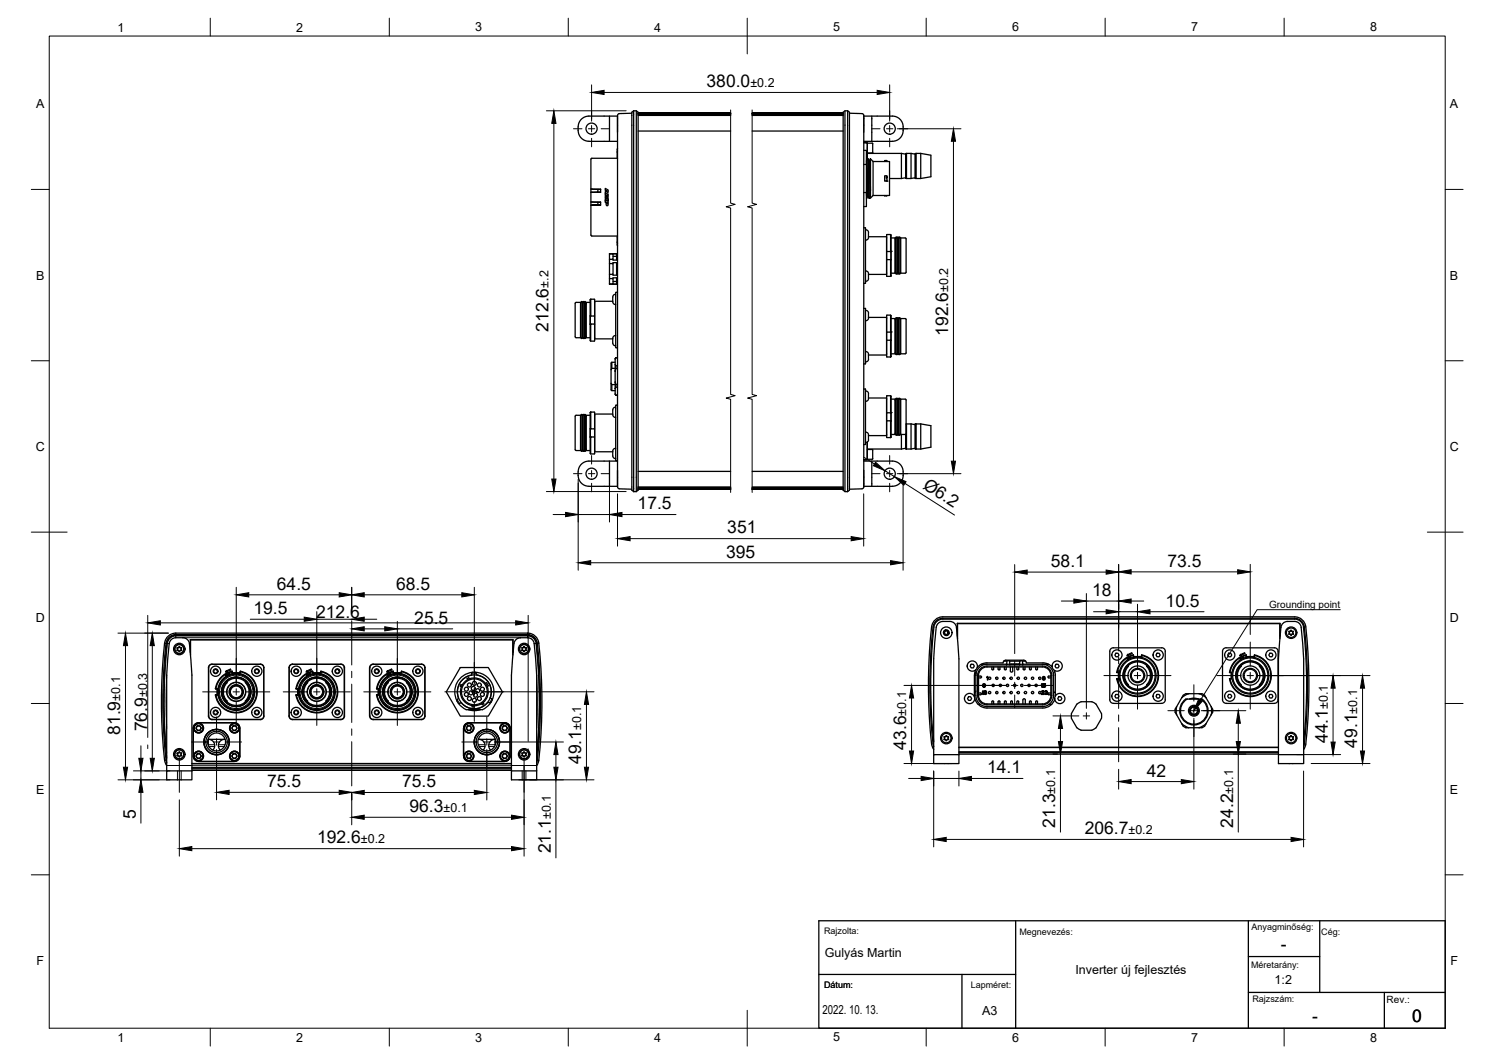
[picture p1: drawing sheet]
<svg xmlns="http://www.w3.org/2000/svg" width="420mm" height="297mm" viewBox="0 0 420 297" stroke-linecap="round" stroke-linejoin="round" font-family="sans-serif">
<!-- layer: Visible Narrow -->
<g fill="none" stroke="#000" stroke-width=".28">
<path d="M46 179.6h.4M46.6 179.6h.2M46.8 179.6l.5 .1M46.8 179.6a151.7 151.7 0 0 0-.2 30.6M49.1 177.5v.5M49.1 177.5h98.3v.5M49.1 176.7v.5M49.1 177.4v.1M49.1 177.5a2.36 2.36 0 0 0-2.3 2.1M51.1 178h94.3M147.4 177.4v.1a2.36 2.36 0 0 1 2.3 2.1M147.4 176.7v.5"/>
<path d="M149.7 179.6l-.5 .1M149.7 179.6a151.7 151.7 0 0 1 .2 30.6M149.9 179.6h-.2M150.5 179.6h-.4M46.6 188.5l-.2 7.4 .2 7.4M58.2 186.4h.1M58.2 199.9h.1M58.3 186.4v13.5M58.3 199.9a.9 .9 0 0 0 .9 .9M59.2 185.4v.1M59.2 185.5a.9 .9 0 0 0-.9 .9M72.7 185.4l-13.5 .1"/>
<path d="M72.7 185.5a.9 .9 0 0 1 .9 .9M73.6 199.9a.9 .9 0 0 1-.9 .9M73.6 199.9h.1M73.6 186.4h.1M73.6 186.4v13.5M80.7 186.4h.1M80.7 199.9h.1M80.8 186.4v13.5M80.8 199.9a.9 .9 0 0 0 .9 .9M81.7 185.4v.1M81.7 185.5h13.5M81.7 185.5a.9 .9 0 0 0-.9 .9"/>
<path d="M95.2 185.4v.1M95.2 185.5a.9 .9 0 0 1 .9 .9M96.1 199.9a.9 .9 0 0 1-.9 .9M96.1 199.9h.1M96.1 186.4h.1M96.1 186.4v13.5M103.2 186.4h.1M103.2 199.9h.1M103.3 186.4v13.5M103.4 199.9a.9 .9 0 0 0 .9 .9M104.2 185.4v.1M104.2 185.5h13.5"/>
<path d="M104.3 185.5a.9 .9 0 0 0-.9 .9M117.7 185.4v.1M117.7 185.5a.9 .9 0 0 1 .9 .9M118.6 199.9a.9 .9 0 0 1-.9 .9M118.6 199.9h.1M118.6 186.4h.1M118.6 186.4v13.5M127.8 195.4l.6 1M133 187.9l-1.2 .1M137.4 195.1l-.6 1M149.9 188.5l.2 7.4-.2 7.4M46.4 212.2h-.4"/>
<path d="M46.6 213.7h7M49.6 215.2v2.5M50.6 215.2v2.5M53.6 213.8h89.3M53.6 214.3h89.3M58.2 206.4v1.5M58.2 207.9h1.8M58.2 207.9h-.1M58.3 208.4h1.7M59.2 200.8v.1M59.2 200.8l13.5 .1M61 208.4h1.7"/>
<path d="M61 207.9h1.9M81.7 200.8v.1M81.7 200.8h13.5M95.2 200.8v.1M104.2 200.8v.1M104.2 200.8h13.5M117.7 200.8v.1M133.6 207.9h1.9M133.8 208.4h1.7M136.5 208.4h1.7M136.5 207.9h1.8M138.3 206.4v1.5"/>
<path d="M138.3 207.9h.1M142.9 213.7h7M145.9 215.2v2.5M146.9 215.2v2.5M150.1 212.2h.4"/>
<circle cx="50.1" cy="181.2" r="1.2"/>
<circle cx="60.2" cy="198.9" r=".71"/>
<circle cx="60.2" cy="187.4" r=".71"/>
<circle cx="66" cy="193.1" r="5.1"/>
<circle cx="66" cy="193.1" r="1.89"/>
<circle cx="66" cy="193.1" r="1.6"/>
<circle cx="66" cy="193.1" r="2.57"/>
<circle cx="66" cy="193.1" r="4.2"/>
<circle cx="66" cy="193.1" r="4.7"/>
<circle cx="71.7" cy="187.4" r=".71"/>
<circle cx="71.7" cy="198.9" r=".71"/>
<circle cx="82.8" cy="198.9" r=".71"/>
<circle cx="82.8" cy="187.4" r=".71"/>
<circle cx="88.5" cy="193.1" r="5.1"/>
<circle cx="88.5" cy="193.1" r="1.89"/>
<circle cx="88.5" cy="193.1" r="1.6"/>
<circle cx="88.5" cy="193.1" r="2.57"/>
<circle cx="88.5" cy="193.1" r="4.2"/>
<circle cx="88.5" cy="193.1" r="4.7"/>
<circle cx="94.2" cy="198.9" r=".71"/>
<circle cx="94.2" cy="187.4" r=".71"/>
<circle cx="105.3" cy="187.4" r=".71"/>
<circle cx="105.3" cy="198.9" r=".71"/>
<circle cx="111" cy="193.1" r="5.1"/>
<circle cx="111" cy="193.1" r="1.89"/>
<circle cx="111" cy="193.1" r="1.6"/>
<circle cx="111" cy="193.1" r="2.57"/>
<circle cx="111" cy="193.1" r="4.2"/>
<circle cx="111" cy="193.1" r="4.7"/>
<circle cx="116.7" cy="187.4" r=".71"/>
<circle cx="116.7" cy="198.9" r=".71"/>
<circle cx="146.4" cy="181.2" r="1.2"/>
<circle cx="50.1" cy="210.6" r="1.2"/>
<circle cx="55.5" cy="211.1" r="1.22"/>
<circle cx="55.5" cy="203.3" r="1.22"/>
<circle cx="65.5" cy="203.3" r="1.22"/>
<circle cx="65.5" cy="211.1" r="1.22"/>
<circle cx="131" cy="203.3" r="1.22"/>
<circle cx="131" cy="211.1" r="1.22"/>
<circle cx="141" cy="211.1" r="1.22"/>
<circle cx="141" cy="203.3" r="1.22"/>
<circle cx="146.4" cy="210.6" r="1.2"/>
</g>
<!-- layer: Visible -->
<g fill="none" stroke="#000" stroke-width=".36">
<path d="M161.5 35.4v1.1M161.5 36.4a2.99 2.99 0 0 0 3 3M164.5 32.4h8v4.5M164.5 39.5h8M164.5 32.4a2.99 2.99 0 0 0-3 3M170.3 32.4v7.1M176.5 31.6l-3.5 .1a1.59 1.59 0 0 0-.5 1.9v101.5a1.06 1.06 0 0 0 .5 1.3l3.5 .2M177 30.9l-.5 .4v105.5l.5 .5M177 30.9v106.4M177 30.9h.8l.5 .4v104.7M177.8 30.9v106.4M178.3 31.6h25.8h-25.8"/>
<path d="M178.3 36.6h25.8M178.3 32.2h25.8M178.3 32.1h25.8M178.3 31.9h25.8M178.3 31.8h25.8M178.3 31.7h25.8M178.3 31.6h25.8M210.1 31.6h25.4h-25.4M210.1 36.6h25.4M210.1 32.2h25.4M210.1 32.1h25.4M210.1 31.9h25.4"/>
<path d="M210.1 31.8h25.4M210.1 31.7h25.4M210.1 31.6h25.4M235.5 32.2v104.6l.6 .5h.7M236.1 30.9v106.4M236.8 30.9l.5 .4v105.5l-.5 .5M236.8 30.9v106.4M236.8 30.9h-.7l-.6 .4v.9M237.3 31.6l3.5 .1a1.63 1.63 0 0 1 .5 1.9v101.5a1.08 1.08 0 0 1-.5 1.3l-3.5 .2M241.3 39.8h1v4.7v-4.7zM241.3 36.9v-4.5h8a3.2 3.2 0 0 1 3 4 2.99 2.99 0 0 1-3 3l-8 .1M242.3 40l1.4-.1 .1 .2v2.6h-1.5"/>
<path d="M243.5 32.4v7.1M165.1 52.8l1.9 .1M165.1 52.7l2.7 .2M165.1 57.3l2.7-.1zM167 56.5l.8-.1h-2.7l1.9 .1v.7M167 52.9v.7l-1.9 .1h.2M167 53.6l.8 .1h-2.5M167 52.9h.8v.7M167.8 56.5v.7M169.1 52.6l.8 .5v.6l-.8 .4zM169.1 54.2h.8v.7l-.4 .1 .4 .2v.7h-.8v-.4h.5l-.5-.2v-.5l.5-.2h-.5zM169.1 56.1h.8v.8a.35 .35 0 0 1-.3 .5 .35 .35 0 0 1-.3-.5z"/>
<path d="M169.4 53.2l.2 .1-.2 .2zM169.5 56.5l.1 .4zM172.4 42.5l.1 1.7h-7.2a1.6 1.6 0 0 0-.2 1.7v18.3a1.54 1.54 0 0 0 .2 1.7M172.5 41.4l-.1 1.1M172.5 42.2l-.1 .3M241.3 42h.7v3.9h-.7M241.3 53.7h.7v4h-.7M242 45.9l.1 9.4M242 45l.4 9.9M242 44.8h.2M242.2 44.8l.3 9.8 .3 .7M242.3 42.8h9.5"/>
<path d="M242.4 54.9l-.4 .4M242.4 54.9h.1M242.4 44.4l.2 .4 .3 10.5M242.4 44.4l.4 10.9M242.4 44.4l-.3 .4M242.5 44.4l.3 .4M242.8 44.8l.3 10.1M242.8 44.8h.1M242.9 44.8l.3 8.4M243.1 54.9l-.3 .4M243.1 54.9h.1M243.2 44.4h.1"/>
<path d="M243.2 44.5v10.8l.7-.7M243.2 44.4l-.3 .4M243.2 44.4l.7 .7v9.5M243.9 45.1h4.6v9.5h-4.6M247.1 45.1v-.3h.6l.1 .3M247.1 54.6h.7M247.5 49.7l.3-.3v1.2l-.3-.3M247.8 49.4v-.3h-.7v1.5h.7M248.5 49.8h3.3M251.8 42.8v7M251.8 42.8l1.2 .2M253 49.6l-1.2 .2"/>
<path d="M253.2 42.9v6.9M253.2 42.9h-.2v6.9h.2M254.5 42.8v7M254.5 42.8h-1.3v7h1.3M254.5 42.8l1.2 .2M255.7 49.6l-1.2 .2M255.9 42.9h-.2v6.9h.2M257.2 42.8h-1.3v7h1.3M257.2 42.8v7M257.2 42.8l2.9 .5v6l-2.9 .5M165.3 65.9h7.2M170.3 73.6h1v3h-1z"/>
<path d="M170.3 77.8h1v1.5h-1zM170.3 70.9h1v1.5h-1zM170.3 76.6v1.2M170.3 72.4v1.2M170.3 79.3h2.2M171.3 77.8v-.2h1v.2h.2M171.3 76.6v.2h1v-.2h.2M171.3 73.6v-.3h1v3.3M171.3 70.9h.1M171.3 79.3h.1M171.3 71.6h1M171.3 78.6h1"/>
<path d="M172.3 77.8v1.5h.2M172.3 70.9v1.7h-1v-.2M172.3 79.3h.1M172.3 70.9h.2M172.3 72.4h.2M172.3 73.6h.2M172.4 67.6l.1 1M172.4 67.6l.1 .3M172.5 70.8l-2.2 .1M172.5 65.9l-.1 1.7M241.3 63.6l.5 .1-.1 15.4M241.3 79.1h.4"/>
<path d="M241.8 64.2a1.24 1.24 0 0 1 .8 1.6 .97 .97 0 0 1-.8 1.2M241.8 78.5h.1M241.8 75.7h.1M241.9 75.7a1.34 1.34 0 0 1 .7 1.6 1 1 0 0 1-.7 1.2M242.6 66.1h5.1v10.5h-5.1M247.7 76.3h.1M247.7 66.4h.1M247.7 70.2v-4.6l1.1-.1 .1 .1v6.9M247.7 72.5h1.2v-2.3h-1.2l.1 6.9M248.7 72.5h.1M248.8 65.5l-.1 4.7M248.8 72.5v4.6l-1 .1"/>
<path d="M248.9 72.5h-.1M248.9 66.4h1.1v9.9h-1.1M248.9 77l-.1 .2zM248.9 72.5v4.5M248.9 70.1l-.1 .1M250 76h.1M250 66.7h.1M250.2 66.5v9.7M250.2 76.2l.2 .3 .3-.3M250.2 66.5l.2-.3 .2 .3M250.6 66.5v9.7M250.6 66.5h.1"/>
<path d="M250.7 66.5v9.7M250.7 76.2l.2 .3 .2-.3M250.7 66.5l.2-.3 .1 .3M251 66.5v9.7M251 66.5h.1M251.1 66.5v9.7M251.1 76.2l.2 .3 .3-.3M251.1 66.5l.2-.3 .2 .3M251.5 66.5v9.7M251.5 66.5h.1M251.6 66.4h1.3a1.52 1.52 0 0 1 .2 1.6v6.7a1.49 1.49 0 0 1-.2 1.5l-1.3 .1zM160.8 84.5l1.4-.1v9.9h-1.3a1.6 1.6 0 0 1-.2-1.6z"/>
<path d="M162.2 94.2h.1M162.3 84.5v9.7M162.3 94.2l.1 .3M162.4 84.3l-.2 .2M162.4 84.2l.3 .3M162.7 84.5v9.7M162.7 94.2l-.3 .2M162.7 84.5l.3-.3 .1 .3M162.7 94.2h.1M162.8 84.5v9.7M162.8 94.2l.2 .3 .1-.3M163.1 84.5v9.7"/>
<path d="M163.1 94.2h.1M163.2 84.5v9.7M163.2 94.2l.1 .3M163.3 84.3l-.2 .2M163.3 84.2h.2l.1 .3M163.6 84.5v9.7M163.6 94.2l-.3 .2M163.7 84.7h.1M163.7 94h.1M164.9 84.4h-1.2v9.9h1.2M164.9 83.7v6.8M165 83.6l-.1 .1"/>
<path d="M165 88.2h-.1M165 88.2h.1M165 83.6h1.1M165 83.5v4.7M165 90.5h-.1v4.6l1.1 .1M165.1 90.5l-.1 4.7M166.1 90.5l-.1 4.7M166.1 83.6v6.9h-1.2v-2.3h1.2M166.1 84.4h.1M166.1 94.3h.1M171.2 84.1h-5.1v10.5h5.1M171.9 82.2h.1"/>
<path d="M171.9 85h.1M171.9 82.2a1.45 1.45 0 0 0-.7 1.8l.2 .8 .5 .2M172 93.7a1.47 1.47 0 0 0-.8 2l.2 .6 .6 .2M172.1 99.9h.4h-.4l-.2 .4zM172.1 99.9h.1M172.5 81.6l-.5 .1v15.3l.5 .1M241.3 86.1l.5 .1v15.3l-.5 .1M241.8 86.7a1.09 1.09 0 0 1 .8 1.4v.2a.97 .97 0 0 1-.8 1.2M241.8 98.2h.1M241.9 98.2a1.35 1.35 0 0 1 .7 1.6 .98 .98 0 0 1-.7 1.2M242.6 88.6h5.1v10.5h-5.1M247.7 98.8h.1"/>
<path d="M247.7 88.9h.1M247.7 95h1.2v-2.3h-1.2v6.9h1.1M248.7 95h.1M248.8 88l-.1 4.7M248.8 95v4.7M248.8 92.7h.1v-4.6l-1.1-.1-.1 4.7M248.9 95h-.1M248.9 92.7v6.8M248.9 88.9h1.1v9.9h-1.1M248.9 99.5l-.1 .2M250 98.5h.1M250 89.2h.1"/>
<path d="M250.2 89v9.7M250.2 98.7l.2 .3 .3-.3M250.2 89l.2-.3 .2 .3M250.6 89v9.7M250.6 89h.1M250.7 89v9.7M250.7 98.7l.2 .3 .2-.3M250.7 89l.2-.3 .1 .3M251 89v9.7M251 89h.1M251.1 89v9.7M251.1 98.7l.2 .3 .3-.3"/>
<path d="M251.1 89l.2-.3 .2 .3M251.5 89v9.7M251.5 89h.1M251.6 88.9h1.3a1.52 1.52 0 0 1 .2 1.6v6.7a1.57 1.57 0 0 1-.2 1.6h-1.3zM160.8 116l1.4-.1v9.9h-1.3a1.52 1.52 0 0 1-.2-1.6zM162.3 116v9.7M162.4 115.7l-.2 .3M162.4 115.7l.3 .3M162.7 116v9.7M162.7 116l.3-.3 .1 .3M162.8 116v9.7M163.1 116v9.7"/>
<path d="M163.2 116v9.7M163.3 115.7l-.2 .3M163.3 115.7l.3 .3M163.6 116v9.7M163.7 116.2h.1M164.9 115.9h-1.2v9.9h1.2M164.9 119.7v2.3M164.9 115.2v4.5M164.9 119.7h.2M165 115l-.1 .2M165 115.1l1.1 .1v6.8h-1.2v-2.3h1.2M165 115v4.7"/>
<path d="M166.1 115.9h.1M170.7 101.4l.2-.3v1.7l-.2 .4zM170.7 103.2v3.8M170.9 107.4l-.2-.4v1.8l.2 .3h1M170.9 107.4v1.7M170.9 107.4h1M170.9 102.8h1M170.9 101.1h1M171.2 115.6h-5.1v10.5h5.1M171.9 109.9l.2 .4zM171.9 106.6l.2 .7-.2 1.2zM171.9 101.7l.2 .4-.2 1.6z"/>
<path d="M171.9 100.3v1.4M171.9 103.7v2.9M171.9 108.5v1.4M172 113.7a1.48 1.48 0 0 0-.8 2l.2 .6 .6 .2M172.1 102.9h.4M172.1 102.1h.4M172.1 108.1h.4M172.1 107.3h.4M172.1 110.3h.4M172.5 113.1l-.5 .1 .1 15.4M241.3 108.6l.5 .1v15.3M241.8 109.2a1.09 1.09 0 0 1 .8 1.4v.2a.97 .97 0 0 1-.8 1.2"/>
<path d="M241.8 101h.1M242.6 111.1h5.1v10.5h-5.1M247.7 111.4h.1M247.7 117.5h1.2v-2.3h-1.2v6.9h1.1M248.7 117.5h.1M248.8 110.5l-.1 4.7M248.8 117.5v4.7M248.8 115.2h.1v-4.6l-1.1-.1-.1 4.7M248.9 117.5h-.1M248.9 115.2v6.8M248.9 111.4h1.1v9.9h-1.1M250 111.7h.1"/>
<path d="M250.2 111.5v9.7M250.2 111.5l.2-.3 .2 .3M250.6 111.5v9.7M250.6 111.5h.1M250.7 111.5v9.7M250.7 111.5l.2-.3 .1 .3M251 111.5v9.7M251 111.5h.1M251.1 111.5v9.7M251.1 111.5l.2-.3 .2 .3M251.5 111.5v9.7M251.5 111.5h.1"/>
<path d="M253.2 118.4v6.9M253.2 118.3v7.1h1.3M254.5 118.3v7.1M254.5 118.3l1.2 .3M254.5 118.3l-1.4 .1M255.9 118.3v7.1h1.3M257.2 118.3v7.1M257.2 118.3l2.9 .5v6l-2.9 .6M257.2 118.3l-1.5 .1v6.9h.2M161.5 131.7v1.1M161.5 132.8a2.99 2.99 0 0 0 3 2.9M162.2 125.7h.1"/>
<path d="M162.3 125.7l.1 .2M162.7 125.7l-.3 .2M162.7 125.7h.1M162.8 125.7l.2 .3 .1-.3M163.1 125.7h.1M163.2 125.7l.1 .2M163.6 125.7l-.3 .2M163.7 125.5h.1M164.5 128.7h8M164.5 128.7a2.99 2.99 0 0 0-3 3M164.9 122v4.6l1.1 .1M165 122h-.1"/>
<path d="M165.1 122l-.1 4.7M166.1 122l-.1 4.7M166.1 125.8h.1M170.3 128.7v7.1M172 125.2a1.37 1.37 0 0 0-.8 1.8 .83 .83 0 0 0 .8 1M172.1 128.6h.4M172.5 131.3v4.5h-8M178.3 136.6h25.8h-25.8M178.3 136v.8l-.5 .5h-.8M178.3 136.5h25.8M178.3 136.4h25.8M178.3 136.3h25.8"/>
<path d="M178.3 136.2h25.8M178.3 136.1h25.8M178.3 136h25.8M178.3 131.6h25.8M210.1 136.6h25.4h-25.4M210.1 136.5h25.4M210.1 136.4h25.4M210.1 136.3h25.4M210.1 136.2h25.4M210.1 136.1h25.4M210.1 136h25.4M210.1 131.6h25.4"/>
<path d="M241.3 128.7h8a3.2 3.2 0 0 1 3 4.1 2.99 2.99 0 0 1-3 2.9l-8 .1v-4.5M241.8 120.7a1.1 1.1 0 0 1 .8 1.4v.7M241.8 124l-.5 .1M242.3 123.4v4.9h-1h1zM242.3 125.5h1.3M242.3 125.4h9.5M242.6 122.8a.74 .74 0 0 1-.8 .7M243.5 128.7v7.1M243.7 125.5l.1 2.7h-1.5M247.7 121.3h.1M248.9 122l-.1 .2M250 121h.1"/>
<path d="M250.2 121.2l.2 .3 .3-.3M250.7 121.2l.2 .3 .2-.3M251.1 121.2l.2 .3 .3-.3M251.8 121.3v4.1M252.9 121.3a1.57 1.57 0 0 0 .2-1.6v-6.6a1.59 1.59 0 0 0-.2-1.7h-1.3v9.9h1.3M253 121.2v4.1h.2M253 125.1l-1.2 .3M255.7 125.1l-1.2 .3M46 179.6a152.4 152.4 0 0 0 0 32.6M46 179.6a3.1 3.1 0 0 1 3.1-2.9h98.3a3.1 3.1 0 0 1 3.1 2.9 143.9 143.9 0 0 1-.2 33.4l-.4 .7M53.2 178.6h90.1v3.5M53.2 178.6h90.1"/>
<path d="M53.2 178.6v3.5M53.2 178.6v4.3M143.3 178.6v4.3M260.2 175a152.6 152.6 0 0 0 0 32.7M260.3 175a3.1 3.1 0 0 1 3.1-2.8h98.3a3.1 3.1 0 0 1 3.1 2.8 144.1 144.1 0 0 1-.2 33.5l-.4 .7M260.6 175.1a148.2 148.2 0 0 0 0 32.6M260.7 175a2.74 2.74 0 0 1 2.7-2.4h98.3a2.74 2.74 0 0 1 2.7 2.4M263.6 176.4h.1M263.7 176.4l.2 .7 .5 .2M264.1 175.9h.1M264.1 175.9a.87 .87 0 0 1 1 .9M264.1 175.9l-.5 .5"/>
<path d="M264.5 177.3l.1 .1M264.6 177.4h.1M265.1 176.8l-.5 .6M265.1 176.9h.1M267.4 174h90.2v3.6M267.4 174h90.2M267.4 174v3.6M267.5 174.1v4.2M357.5 174.1v4.2M360 176.3h.4l.2-.4 .3 .4h.4l-.2 .3 .2 .4h-.4l-.2 .4-.3-.4-.3 .1 .1-.5zM364.4 175.1a148.2 148.2 0 0 1 0 32.6M49.4 180.8h.5l.2-.3 .2 .3h.4l-.2 .4 .2 .4h-.4l-.2 .3-.2-.3h-.4l.2-.4z"/>
<path d="M59.2 185.4h13.5M59.2 185.4a1.01 1.01 0 0 0-1 1v13.5a1.01 1.01 0 0 0 1 1h13.5M59.7 187.1l.5-.3 .5 .3v.6l-.5 .3-.5-.3zM59.7 198.6l.5-.3 .5 .3v.6l-.5 .3-.5-.3zM60.2 192.3h.5M60.2 194.1h.1M60.2 194h.1M60.2 192.2v.1M60.7 192.3v1.7h-.5M60.7 192.3v1.8M60.7 192.2l-.4 .1M63.2 188.4l-.2 .2 .3-.1"/>
<path d="M63.2 188.4l.9-.4 .1 .1-.9 .4M63.3 187.3l1.1-.5 .1 .2-1.1 .5 .1 .1h-.5l.3-.3M63.4 190.3v.2a4.1 4.1 0 0 0 0 5.4v.1M64.8 187.4l.1 .4h2.2l.1-.4M64.8 187.4l.1 .2M64.8 187.5a5.7 5.7 0 0 0-4.5 4.7h-.1M64.8 187.4a5.9 5.9 0 0 0-4.6 4.8M64.8 187.6l.1 .2M67.1 187.8l-2.3 .1M67.1 187.6l.1 .3M67.2 187.5v.1M67.2 187.4v.1"/>
<path d="M67.2 187.4a5.9 5.9 0 0 1 2.8 10 5.9 5.9 0 0 1-9.8-3.4M67.2 187.5a5.7 5.7 0 0 1 2.7 9.8 5.7 5.7 0 0 1-9.6-3.3h.4M68.5 190.6a3.6 3.6 0 0 1 0 5.1M68.6 195.7v.3M68.6 190.3v.3M71.2 187.1l.5-.3 .5 .3v.6l-.5 .3-.5-.3zM71.2 198.6l.5-.3 .5 .3v.6l-.5 .3-.5-.3zM72.7 185.4a.97 .97 0 0 1 1 1v13.5a1.01 1.01 0 0 1-1 1M81.7 185.4h13.5M81.7 185.4a1.01 1.01 0 0 0-1 1v13.5a1.01 1.01 0 0 0 1 1h13.5a1.01 1.01 0 0 0 1-1v-13.5a1.01 1.01 0 0 0-1-1M82.2 198.6l.5-.3 .5 .3v.6l-.5 .3-.5-.3zM82.2 187.1l.5-.3 .5 .3v.6l-.5 .3-.5-.3z"/>
<path d="M82.7 192.3h.5M82.7 194.1h.1M82.7 194h.1M82.7 192.2v.1M83.2 192.3v1.7h-.5M83.2 192.3v1.8M83.2 192.2l-.4 .1M85.7 188.4l.9-.4 .1 .1-1.1 .5 .1-.2M85.9 190.3v.2a4.1 4.1 0 0 0 0 5.4v.1M86 187.5l1-.5-.1-.2-1.2 .4-.2 .4 .4-.1M87.3 187.4l.1 .4h2.2l.1-.4M87.3 187.4l.1 .2"/>
<path d="M87.3 187.5a5.7 5.7 0 0 0-4.5 4.7h-.1M87.3 187.4a5.9 5.9 0 0 0-4.6 4.8M87.3 187.6l.1 .2M89.6 187.8l-2.3 .1M89.6 187.6l.1 .3M89.7 187.5v.1M89.7 187.4v.1M89.7 187.4a5.9 5.9 0 0 1 2.8 10 5.9 5.9 0 0 1-9.8-3.4M89.7 187.5a5.7 5.7 0 0 1 2.7 9.8 5.7 5.7 0 0 1-9.6-3.3h.4M91.1 190.3v.2a4 4 0 0 1 0 5.3v.2M93.7 198.6l.5-.3 .5 .3v.6l-.5 .3-.5-.3zM93.7 187.1l.5-.3 .5 .3v.6l-.5 .3-.5-.3z"/>
<path d="M104.2 185.4h13.5M104.3 185.4a1.01 1.01 0 0 0-1 1l-.1 13.5a1.04 1.04 0 0 0 1.1 1h13.4a1.01 1.01 0 0 0 1-1v-13.5a1.01 1.01 0 0 0-1-1M104.7 198.6l.5-.3 .5 .3v.6l-.5 .3-.5-.3zM104.7 187.1l.5-.3 .5 .3v.6l-.5 .3-.5-.3zM105.2 192.3h.5M105.2 194.1h.1M105.2 192.2h.1M105.2 194h.1M105.2 192.2v.1M105.3 194h.4M105.7 192.3v1.7h-.5M105.7 192.3v1.8"/>
<path d="M105.7 192.2l-.4 .1M108.4 190.3v.2a4.1 4.1 0 0 0 0 5.4v.1M109.1 188l-.9 .3-.1 .3 1.1-.5-.1-.1M109.5 187l-1 .6h-.5l.2-.4 1.2-.4 .1 .2M109.8 187.6l.1 .2M109.8 187.5a5.7 5.7 0 0 0-4.4 4.7M109.8 187.4a5.9 5.9 0 0 0-4.6 4.8M109.9 187.4v.4h2.2l.1-.4M109.9 187.4v.2M112.1 187.8l-2.3 .1M112.1 187.6l.1 .3M112.2 187.5v.1"/>
<path d="M112.2 187.4v.1M112.2 187.4a5.9 5.9 0 0 1 2.9 10 5.9 5.9 0 0 1-9.9-3.4M112.2 187.5a5.7 5.7 0 0 1 2.8 9.8 5.7 5.7 0 0 1-9.6-3.3M113.6 190.3v.2a3.9 3.9 0 0 1 0 5.3v.2M116.2 198.6l.5-.3 .5 .3v.6l-.5 .3-.5-.3zM116.2 187.1l.5-.3 .5 .3v.6l-.5 .3-.5-.3zM128.6 186.4h7.8l4 6.8-4 6.7h-7.8l-3.9-6.7zM129.1 191.3l-.3-.2-.2 .3v.2l.3 .1M129.1 189.8l1.5-1 1.2-.3v-.6l.2-.2h.8l.5 .7a4.7 4.7 0 0 1 3.6 6.4l.6 .4-.2 .6-.3 .3h-.8a4.7 4.7 0 0 1-7.4 0l-.6 .3-.4-.5-.1-.3 .4-.8a4.8 4.8 0 0 1 1-5zM130.5 189.4l.1 .3M130.5 189.4l.4-.2 .2 .3M130.6 189.7a3.9 3.9 0 0 0-1.9 4.1 3.9 3.9 0 0 0 3.2 3.2"/>
<path d="M130.8 198.1l1.7 .3 1.7-.3M131.1 189.5a3.9 3.9 0 0 1 5 2.1M131.1 189.5l-.5 .2M131.9 187.7a5.5 5.5 0 0 0-4.2 8M131.9 197h.5M131.9 197v.3M132.4 197v.4l-.5-.1M132.8 187.7a5.5 5.5 0 0 1 4.7 7.6M134.5 196.5l-.8 .3-1.3 .2M134.9 196.2l.2 .3-.2 .2-.2 .1-.2-.3M134.9 196.2l-.4 .3M135.6 190.8l.3-.2 .5 .9"/>
<path d="M136.1 191.6a3.9 3.9 0 0 1-1.2 4.6M136.4 191.5l-.3 .2M137.1 196.1a4.2 4.2 0 0 1-4.4 2h-.7a3.8 3.8 0 0 1-3.9-1.7M145.8 180.8h.4l.2-.3 .2 .3h.4l-.2 .4 .2 .4h-.4l-.1 .3-.3-.3h-.4l.2-.4zM270.6 194.5h.5l.3 .5-.3 .5h-.5l-.3-.5zM271.3 185.4h.6l.3 .6-.3 .5h-.6l-.3-.5zM272.3 194.8a3.5 3.5 0 0 0 3.4 2.9h15.6a3.5 3.5 0 0 0 3.4-2.5M272.4 187.6l.2 .4M272.6 187l-.4 1.6 .1 6.1M272.6 188v6.2M272.6 192.9l-.4 .5M273.1 188.6v5.6"/>
<path d="M273.1 188.5a2.61 2.61 0 0 1 2.6-2.6h15.5a2.61 2.61 0 0 1 2.6 2.6v5.7a2.61 2.61 0 0 1-2.6 2.6h-15.5a2.61 2.61 0 0 1-2.6-2.6M273.2 196.6h.6M273.4 193.5l.6-.1 .2 .3-.2 .2-.6 .1M273.4 188.8h.6l.2 .2-.2 .2-.6 .1M274.1 185.4h7.1M274.6 192.9l.1 1-.1-.9-.1 .2zM274.6 191a.44 .44 0 0 1 .6 .1 .44 .44 0 0 1 0 .5 .44 .44 0 0 1-.6 0l.4 .1 .2-.3a.35 .35 0 0 1-.5 .1 .35 .35 0 0 1-.1-.5zM275 192.9h.4l.2 .2-.5-.1-.1 .3a.37 .37 0 0 1 .6 0 .37 .37 0 0 1-.2 .6 .37 .37 0 0 1-.5-.3zM275.7 185.4a3.1 3.1 0 0 0-3.1 3.1M275.8 188.9l.1 1-.1-.9-.1 .2zM277.1 186.2v.6l.2 .2 .3-.2v-.6M277.1 196.5v-.6l.2-.2 .3 .2v.6"/>
<path d="M278.8 186.2v.6M278.8 195.9v.6M278.8 195.9l.5-.2v.8M279.3 186.2v.8l-.5-.2M280.4 184.6h.9M280.6 186.2v.6l.2 .2 .3-.2v-.6M280.6 196.5v-.6l.2-.2 .3 .2v.6M281 185.4h.2M281.2 185.7v-.3h.9v.3M281.2 185.4l.1-.9h.7l.1 .9M282 184.6h2.9M282.1 185.4h2.7l.1-.9h.7l.1 .9"/>
<path d="M282.1 185.4h2.3M282.3 186.2v1.1l.3 .3 .3-.3v-1.1M282.3 196.5v-.6l.3-.2 .2 .2v.6M284.1 196.5v-.6l.2-.2 .3 .2v.6M284.1 186.2v.6l.2 .2 .3-.2v-.6M284.8 185.7v-.3h.9v.3M285.6 184.6h.9M285.7 185.4h7.2M285.7 185.4h.2M285.7 195.4v1.1M285.8 195.4l.1-.3 .5 .1v1.3M285.8 186.2l.1 .6 .2 .2 .2-.2v-.6"/>
<path d="M287.6 186.2v.6l.3 .2 .2-.2v-.6M287.6 196.5v-.6l.3-.2 .2 .2v.6M289.3 186.2v.6l.3 .2 .2-.2v-.6M289.3 196.5v-.6l.3-.2 .2 .2v.6M291 193l.1-.1a.32 .32 0 0 1 .5 0 .32 .32 0 0 1 0 .4l-.5 .5 .6 .1h-.8l.7-.8zM291.1 190.9l.1 1-.1-.9-.2 .2zM291.2 185.4a3.1 3.1 0 0 1 3.1 3.1M291.3 188.9h.1a.29 .29 0 0 1 .5 0 .29 .29 0 0 1-.1 .4 .3 .3 0 0 1 0 .5 .3 .3 0 0 1-.4 0 .3 .3 0 0 1 0-.5zM291.4 190.9h.7l-.6 .1v.3a.37 .37 0 0 1 .5 .1 .37 .37 0 0 1-.2 .5 .37 .37 0 0 1-.4-.3h.1a.26 .26 0 0 0 .4 .2 .26 .26 0 0 0 0-.4 .26 .26 0 0 0-.4 0h-.1zM292 192.9h.2a.26 .26 0 0 1 .4 .1 .26 .26 0 0 1-.2 .3l.1 .5h-.6l-.1-.2 .4 .2 .3-.2-.3-.2 .2-.4-.5 .1zM293.1 196.6h.7M293.6 193.5l-.6-.1-.3 .3 .3 .2 .6 .1"/>
<path d="M293.6 188.8h-.6l-.3 .2 .3 .2 .6 .1M293.6 188.6v5.6M293.6 188.5a2.36 2.36 0 0 0-2.4-2.3h-15.5a2.32 2.32 0 0 0-2.3 2.3v5.7a2.36 2.36 0 0 0 2.3 2.3h15.5a2.36 2.36 0 0 0 2.4-2.3M293.9 186.2l-.7-.6-1.4-.5h-5.1a.75 .75 0 0 0-.7-.8h-5a.79 .79 0 0 0-.8 .8h-5l-1.4 .6-.8 .7M294.3 192.9l.5 .5M294.5 187.1l.3 1.4M294.7 187.5l-.4 .5v6.2a3.1 3.1 0 0 1-3.1 3.1h-15.5a3.1 3.1 0 0 1-3.1-3.1M294.8 188.6v5.6M294.8 194.2v.1M295 185.4h.6l.3 .6-.3 .5h-.6l-.3-.5zM295.8 194.5h.6l.2 .5-.2 .5h-.6l-.3-.5zM311 196.4h13.5"/>
<path d="M311 180.9h13.5M311 180.8a1.01 1.01 0 0 0-1 1v13.6a1.01 1.01 0 0 0 1 .9M311.7 182.4h.6l.3 .5-.3 .5h-.6l-.3-.5zM311.7 193.9h.6l.3 .5-.3 .5h-.6l-.3-.5zM312 187.8h.4M312 189.5h.1M312 187.7h.5M312 187.7v.1M312.4 187.8v1.7h-.4M312.4 187.8l.1 1.7M315 182.7l1.2-.4 .1 .2-1 .6h-.5zM315.2 185.8v.1a4 4 0 0 0 0 5.5"/>
<path d="M315.9 183.4l.1 .2M315.9 183.4l-.9 .4-.2 .2 1.2-.4M316.6 182.8l.1 .5h2.2l.1-.5M316.6 182.8l.1 .2M316.6 182.8a5.9 5.9 0 0 0-4.6 4.9M316.7 183.3l-.1-.3a5.7 5.7 0 0 0-4.5 4.7M318.9 183.3h-2.3M318.9 183l.1 .3M319 182.8v.1a5.7 5.7 0 0 1 2.8 9.8 5.7 5.7 0 0 1-9.7-3.2h.3M319 182.8a5.9 5.9 0 0 1 2.8 10 5.9 5.9 0 0 1-9.8-3.3M320.3 185.8v.1a3.9 3.9 0 0 1 0 5.4v.1M323.2 193.9h.6l.3 .5-.3 .5h-.6l-.3-.5z"/>
<path d="M323.2 182.4h.6l.3 .5-.3 .5h-.6l-.3-.5zM324.5 180.8a.97 .97 0 0 1 1 1v13.5a1.01 1.01 0 0 1-1 1M328.7 197.3a1.66 1.66 0 0 0 0 2.2M328.7 199.5l1.4 2.5M328.7 197.3v2.2M330.1 194.8l-1.4 2.5M330.7 195.6l.6-.4h4.2a3.7 3.7 0 0 1 .7 6.2 4 4 0 0 1-5.5-.3 4 4 0 0 1 0-5.5zM332.1 193.7l-2 1.1M332.1 193.7a1.7 1.7 0 0 0-2 1.1M332.1 193.7h2.9M332.5 195.1h2.1M334.8 195.2l-1.5-.3-1.1 .3"/>
<path d="M335 193.7a1.67 1.67 0 0 1 1.9 1.1M335 193.7l1.9 1.1M335.4 195.2a3.8 3.8 0 0 1 1 5.6 3.8 3.8 0 0 1-5.7 0 3.8 3.8 0 0 1 1-5.6M336.9 194.8l1.5 2.5M338.4 197.3v2.2M338.4 197.3l.4 .7M338.4 199.5l-1.5 2.5M338.8 198.8l-.4 .7M338.8 198v.9M342.5 196.4h13.5M342.5 180.9h13.5M342.5 180.8a1.01 1.01 0 0 0-1 1v13.6a1.01 1.01 0 0 0 1 .9"/>
<path d="M343.2 182.4h.6l.3 .5-.3 .5h-.6l-.3-.5zM343.2 193.9h.6l.3 .5-.3 .5h-.6l-.3-.5zM343.5 187.8h.5M343.5 189.5h.1M343.5 187.7h.5M343.5 187.7v.1M344 187.8v1.7h-.5M344 187.8v1.7M346.7 185.8v.1a4 4 0 0 0 0 5.5M347.4 183.4l-.9 .4-.1 .2 1.1-.4M347.4 183.4l.1 .2M347.8 182.5l-1 .6h-.5l.2-.4 1.2-.4 .1 .2"/>
<path d="M348.1 182.8a5.9 5.9 0 0 0-4.6 4.9M348.1 182.8v.5h2.3l.1-.5M348.1 182.8v.2M348.1 183.3v-.3a5.6 5.6 0 0 0-4.5 4.7M350.4 183.3h-2.3M350.4 183l.1 .3M350.5 182.8a5.9 5.9 0 0 1 2.8 10 5.9 5.9 0 0 1-9.8-3.3M350.5 182.8v.1a5.7 5.7 0 0 1 2.8 9.8 5.7 5.7 0 0 1-9.7-3.2h.4M351.9 185.8v.1a4 4 0 0 1 0 5.4v.1M354.8 182.4h.5l.3 .5-.3 .5h-.5l-.3-.5zM354.8 193.9h.5l.3 .5-.3 .5h-.5l-.3-.5zM356 180.8a1.01 1.01 0 0 1 1 1v13.5a1.01 1.01 0 0 1-1 1"/>
<path d="M46 212.2l.6 1.5M46.6 215.2h7v2.5h-7zM46.6 215.2v-26.7l.8-9.3a1.85 1.85 0 0 1 1.7-1.2 3.6 3.6 0 0 1 3.2 .5l.6 1.2 .7 8.8v26.7M46.6 211.6a143 143 0 0 1 .1-32.5 2.51 2.51 0 0 1 2.4-1.7h98.3a2.46 2.46 0 0 1 2.5 2.2 149.9 149.9 0 0 1 0 32M46.6 212.9a134.5 134.5 0 0 1-.1-33.9 2.74 2.74 0 0 1 2.6-1.8h98.3a2.74 2.74 0 0 1 2.7 2.4 140.5 140.5 0 0 1-.2 33.3M49.4 210.2h.5l.1-.3 .3 .3h.4l-.2 .4 .2 .4h-.4l-.2 .3-.2-.3h-.4l.2-.4zM53.6 213.2h89.3M53.6 215.1h89.3M53.6 214.7h89.3M53.6 214.4h89.3M54 203.3v7.8a1.49 1.49 0 0 0 1.5 1.5M55.1 202.7h.8l.3 .6-.3 .6h-.8l-.3-.6z"/>
<path d="M55.1 210.4h.8l.3 .7-.3 .6h-.8l-.3-.6zM55.5 201.8h10a1.49 1.49 0 0 1 1.5 1.5M55.5 201.8a1.49 1.49 0 0 0-1.5 1.5M58.1 206.4h4.6M58.2 206.4a1.75 1.75 0 0 1 1.7 1.1 1.75 1.75 0 0 1-.5 1.9M62.7 206.4h.2M62.7 206.4a1.75 1.75 0 0 0-1.6 1.1 1.75 1.75 0 0 0 .4 1.9M65.1 202.7h.7l.4 .6-.4 .6h-.7l-.3-.6zM65.1 210.4h.7l.4 .7-.4 .6h-.7l-.3-.6zM67 203.3v7.8a1.49 1.49 0 0 1-1.5 1.5h-10M129.5 203.3v7.8M129.5 203.3a1.49 1.49 0 0 1 1.5-1.5h10a1.49 1.49 0 0 1 1.5 1.5"/>
<path d="M130.6 202.7h.8l.3 .6-.3 .6h-.8l-.3-.6zM130.6 210.4h.8l.3 .7-.3 .6h-.8l-.3-.6zM133.6 206.4h4.7M133.8 206.4a1.75 1.75 0 0 1 1.6 1.1 1.75 1.75 0 0 1-.4 1.9M138.3 206.4h.1M138.3 206.4a1.75 1.75 0 0 0-1.7 1.1 1.75 1.75 0 0 0 .5 1.9M140.6 202.7h.8l.3 .6-.3 .6h-.8l-.3-.6zM140.6 210.4h.8l.3 .7-.3 .6h-.8l-.3-.6zM142.5 203.3v7.8M142.5 211.1a1.52 1.52 0 0 1-1.5 1.5h-10a1.49 1.49 0 0 1-1.5-1.5M142.9 215.2h7v2.5h-7zM142.9 215.2v-26.7l.8-9.3a1.85 1.85 0 0 1 1.7-1.2 3.6 3.6 0 0 1 3.2 .5l.6 1.2 .7 8.8v26.7"/>
<path d="M145.8 210.2h.4l.1-.3 .3 .3h.4l-.2 .4 .2 .4h-.4l-.3 .3-.1-.3h-.4l.2-.4zM260.3 207.7l.5 1.5M260.7 207.7l.2 .7M260.8 210.7h7.1v2.5h-7.1zM260.8 210.7v-26.8l.9-9.2a1.85 1.85 0 0 1 1.7-1.2 3.6 3.6 0 0 1 3.2 .5l.6 1.1 .7 8.8v26.8M260.8 207.1a143.2 143.2 0 0 1 .2-32.6 2.51 2.51 0 0 1 2.4-1.7l98.3 .1a2.46 2.46 0 0 1 2.5 2.2 150.1 150.1 0 0 1 0 32M263.7 205.7h.4l.3-.4 .2 .4h.4l-.2 .4 .2 .3h-.4l-.2 .4-.3-.4-.3 .1 .1-.4zM267.9 208.7h89.2M267.9 208.6h89.2M267.9 210.5h89.2M267.9 210.1h89.2M267.9 209.9h89.2"/>
<path d="M330.1 202a1.71 1.71 0 0 0 2 1.2M330.1 202l2 1.2M332.1 203.2h2.9M336.9 202a1.66 1.66 0 0 1-1.9 1.2M336.9 202l-1.9 1.2M357.1 210.7h7.1v2.5h-7.1zM357.1 210.7v-26.8l.9-9.2a1.85 1.85 0 0 1 1.7-1.2 3.6 3.6 0 0 1 3.2 .5l.6 1.1 .7 8.8v26.8M360 205.7h.4l.3-.4 .2 .4 .4-.1-.2 .5 .2 .3h-.4l-.2 .4-.3-.4-.3 .1 .1-.4zM364.4 207.7l-.2 .7"/>
<circle cx="165.3" cy="35.9" r="1.56"/>
<circle cx="248.5" cy="35.9" r="1.56"/>
<circle cx="165.3" cy="132.2" r="1.56"/>
<circle cx="248.5" cy="132.2" r="1.56"/>
<circle cx="264.4" cy="176.6" r="1.6"/>
<circle cx="264.4" cy="176.6" r=".5"/>
<circle cx="264.4" cy="176.6" r=".79"/>
<circle cx="360.7" cy="176.6" r="1.6"/>
<circle cx="360.7" cy="176.6" r="1.32"/>
<circle cx="50.1" cy="181.2" r="1.6"/>
<circle cx="50.1" cy="181.2" r="1.32"/>
<circle cx="60.2" cy="198.9" r="1.43"/>
<circle cx="60.2" cy="187.4" r="1.43"/>
<circle cx="66" cy="193.1" r="5.2"/>
<circle cx="66" cy="193.1" r="2"/>
<circle cx="66" cy="193.1" r="1.75"/>
<circle cx="66" cy="193.1" r="2.68"/>
<circle cx="66" cy="193.1" r="3.8"/>
<circle cx="66" cy="193.1" r="4.1"/>
<circle cx="66" cy="193.1" r="4.9"/>
<circle cx="71.7" cy="198.9" r="1.43"/>
<circle cx="71.7" cy="187.4" r="1.43"/>
<circle cx="82.8" cy="198.9" r="1.43"/>
<circle cx="82.8" cy="187.4" r="1.43"/>
<circle cx="88.5" cy="193.1" r="5.2"/>
<circle cx="88.5" cy="193.1" r="2"/>
<circle cx="88.5" cy="193.1" r="1.75"/>
<circle cx="88.5" cy="193.1" r="2.68"/>
<circle cx="88.5" cy="193.1" r="3.8"/>
<circle cx="88.5" cy="193.1" r="4.1"/>
<circle cx="88.5" cy="193.1" r="4.9"/>
<circle cx="94.2" cy="198.9" r="1.43"/>
<circle cx="94.2" cy="187.4" r="1.43"/>
<circle cx="105.3" cy="187.4" r="1.43"/>
<circle cx="105.3" cy="198.9" r="1.43"/>
<circle cx="111" cy="193.1" r="5.2"/>
<circle cx="111" cy="193.1" r="2"/>
<circle cx="111" cy="193.1" r="1.75"/>
<circle cx="111" cy="193.1" r="2.68"/>
<circle cx="111" cy="193.1" r="3.8"/>
<circle cx="111" cy="193.1" r="4.1"/>
<circle cx="111" cy="193.1" r="4.9"/>
<circle cx="116.7" cy="187.4" r="1.43"/>
<circle cx="116.7" cy="198.9" r="1.43"/>
<circle cx="130.3" cy="192.4" r=".56"/>
<circle cx="130.3" cy="193.9" r=".56"/>
<circle cx="131.1" cy="191.2" r=".56"/>
<circle cx="131.1" cy="195" r=".56"/>
<circle cx="131.6" cy="193.4" r=".56"/>
<circle cx="132.2" cy="192.2" r=".56"/>
<circle cx="132.5" cy="195.5" r=".56"/>
<circle cx="132.5" cy="190.8" r=".56"/>
<circle cx="132.5" cy="193.1" r="3.6"/>
<circle cx="132.5" cy="193.1" r="4.7"/>
<circle cx="132.8" cy="194.1" r=".56"/>
<circle cx="133.5" cy="192.8" r=".56"/>
<circle cx="133.9" cy="195" r=".56"/>
<circle cx="133.9" cy="191.2" r=".56"/>
<circle cx="134.8" cy="192.4" r=".56"/>
<circle cx="134.8" cy="193.9" r=".56"/>
<circle cx="146.4" cy="181.2" r="1.6"/>
<circle cx="146.4" cy="181.2" r="1.32"/>
<circle cx="270.9" cy="195" r="1.43"/>
<circle cx="271.6" cy="185.9" r="1.43"/>
<circle cx="274.9" cy="191.2" r=".25"/>
<circle cx="275.3" cy="193.5" r=".26"/>
<circle cx="276.5" cy="193.4" r=".33"/>
<circle cx="276.5" cy="189.4" r=".33"/>
<circle cx="277.5" cy="191.3" r=".33"/>
<circle cx="278.5" cy="193.4" r=".33"/>
<circle cx="278.5" cy="189.4" r=".33"/>
<circle cx="279.5" cy="191.3" r=".33"/>
<circle cx="280.5" cy="193.4" r=".33"/>
<circle cx="280.5" cy="189.4" r=".33"/>
<circle cx="281.5" cy="191.3" r=".33"/>
<circle cx="282.5" cy="193.4" r=".33"/>
<circle cx="282.5" cy="189.4" r=".33"/>
<circle cx="283.5" cy="191.3" r=".33"/>
<circle cx="284.5" cy="193.4" r=".33"/>
<circle cx="284.5" cy="189.4" r=".33"/>
<circle cx="285.5" cy="191.3" r=".33"/>
<circle cx="286.5" cy="193.4" r=".33"/>
<circle cx="286.5" cy="189.4" r=".33"/>
<circle cx="287.5" cy="191.3" r=".33"/>
<circle cx="288.5" cy="189.4" r=".33"/>
<circle cx="288.5" cy="193.4" r=".33"/>
<circle cx="289.5" cy="191.3" r=".33"/>
<circle cx="290.5" cy="189.4" r=".33"/>
<circle cx="290.5" cy="193.4" r=".33"/>
<circle cx="291.6" cy="189.5" r=".22"/>
<circle cx="291.6" cy="189.2" r=".22"/>
<circle cx="295.3" cy="185.9" r="1.43"/>
<circle cx="296.1" cy="195" r="1.43"/>
<circle cx="303.5" cy="199.9" r="4.2"/>
<circle cx="312" cy="182.9" r="1.43"/>
<circle cx="312" cy="194.3" r="1.43"/>
<circle cx="317.8" cy="188.6" r="5.2"/>
<circle cx="317.8" cy="188.6" r="2"/>
<circle cx="317.8" cy="188.6" r="1.75"/>
<circle cx="317.8" cy="188.6" r="2.68"/>
<circle cx="317.8" cy="188.6" r="3.8"/>
<circle cx="317.8" cy="188.6" r="4.1"/>
<circle cx="317.8" cy="188.6" r="4.9"/>
<circle cx="323.5" cy="194.3" r="1.43"/>
<circle cx="323.5" cy="182.9" r="1.43"/>
<circle cx="333.5" cy="198.4" r="1.26"/>
<circle cx="333.5" cy="198.4" r="1.07"/>
<circle cx="333.5" cy="198.4" r="1.01"/>
<circle cx="333.5" cy="198.4" r="1.51"/>
<circle cx="343.5" cy="182.9" r="1.43"/>
<circle cx="343.5" cy="194.3" r="1.43"/>
<circle cx="349.3" cy="188.6" r="5.2"/>
<circle cx="349.3" cy="188.6" r="2"/>
<circle cx="349.3" cy="188.6" r="1.75"/>
<circle cx="349.3" cy="188.6" r="2.68"/>
<circle cx="349.3" cy="188.6" r="3.8"/>
<circle cx="349.3" cy="188.6" r="4.1"/>
<circle cx="349.3" cy="188.6" r="4.9"/>
<circle cx="355" cy="182.9" r="1.43"/>
<circle cx="355" cy="194.3" r="1.43"/>
<circle cx="50.1" cy="210.6" r="1.6"/>
<circle cx="50.1" cy="210.6" r="1.32"/>
<circle cx="55.5" cy="203.3" r="1.37"/>
<circle cx="55.5" cy="211.1" r="1.37"/>
<circle cx="60.5" cy="207.2" r="3.5"/>
<circle cx="60.5" cy="207.1" r="3.5"/>
<circle cx="60.5" cy="207.1" r="2.51"/>
<circle cx="60.5" cy="207.1" r="3"/>
<circle cx="65.5" cy="211.1" r="1.37"/>
<circle cx="65.5" cy="203.3" r="1.37"/>
<circle cx="131" cy="211.1" r="1.37"/>
<circle cx="131" cy="203.3" r="1.37"/>
<circle cx="136" cy="207.1" r="3.5"/>
<circle cx="136" cy="207.1" r="2.51"/>
<circle cx="136" cy="207.1" r="3"/>
<circle cx="141" cy="203.3" r="1.37"/>
<circle cx="141" cy="211.1" r="1.37"/>
<circle cx="146.4" cy="210.6" r="1.6"/>
<circle cx="146.4" cy="210.6" r="1.32"/>
<circle cx="264.4" cy="206.1" r="1.6"/>
<circle cx="264.4" cy="206.1" r="1.32"/>
<circle cx="360.7" cy="206.1" r="1.6"/>
<circle cx="360.7" cy="206.1" r="1.32"/>
</g>
<g fill="#000">
<circle cx="247.8" cy="50.6" r=".18"/>
<circle cx="248.8" cy="77.1" r=".18"/>
<circle cx="248.9" cy="70.2" r=".18"/>
<circle cx="164.9" cy="90.5" r=".18"/>
<circle cx="165" cy="83.6" r=".18"/>
<circle cx="248.8" cy="99.6" r=".18"/>
<circle cx="248.9" cy="92.7" r=".18"/>
<circle cx="165" cy="115.1" r=".18"/>
<circle cx="248.9" cy="115.2" r=".18"/>
<circle cx="164.9" cy="122" r=".18"/>
<circle cx="248.8" cy="122.1" r=".18"/>
<circle cx="282.6" cy="185.4" r=".18"/>
<circle cx="283" cy="185.4" r=".18"/>
<circle cx="283.3" cy="185.4" r=".18"/>
<circle cx="283.7" cy="185.4" r=".18"/>
<circle cx="283.9" cy="185.4" r=".18"/>
<circle cx="284.4" cy="185.4" r=".18"/>
<circle cx="284.5" cy="185.4" r=".18"/>
<circle cx="285.9" cy="185.4" r=".18"/>
<circle cx="319" cy="183" r=".18"/>
<circle cx="350.5" cy="183" r=".18"/>
</g>
<!-- layer: TitleBlock -->
<path d="M228.7 257.1h175v29.9h-175zM283.7 257.1v29.9M348.7 257.1v29.9M368.7 257.1v20M228.7 272h55M268.7 272v15M348.7 277.1h55M348.7 267h20M386.7 277.1v9.9" fill="none" stroke="#000" stroke-width=".36"/>
<!-- layer: Border -->
<g fill="none" stroke="#000" stroke-width=".28">
<path d="M13.8 10.1h389.9v276.9h-389.9zM58.7 5.1v5M108.8 5.1v5M158.7 5.1v5M208.7 5.1v10M258.7 5.1v5M308.7 5.1v5M358.7 5.1v5M8.7 52.9h5.1M403.7 52.9h5M8.7 100.7h5.1M403.7 100.7h5"/>
<path d="M8.7 148.6h10.1M398.7 148.6h10M8.7 196.4h5.1M403.7 196.4h5M8.7 244.2h5.1M403.7 244.2h5M58.7 287v5M108.8 287v5M158.7 287v5M208.7 282.1v9.9M258.7 287v5M308.7 287v5"/>
<path d="M358.7 287v5"/>
</g>
<!-- layer: Annotations -->
<path d="M204.1 30.7v26l1.3 .4-2.5 .6 1.2 .4v52l1.3 .4-2.5 .6 1.2 .4v26M210.1 30.7v26l1.3 .4-2.5 .6 1.2 .4v52l1.3 .4-2.5 .6 1.2 .4v26M374.4 170.2h-23.2l-15.8 25.2" fill="none" stroke="#000" stroke-width=".28"/>
<!-- layer: Center Lines -->
<g fill="none" stroke="#000" stroke-width=".28">
<path d="M160.2 35.9h2.4M164.4 35.9h1.8M165.3 30.9v2.4M165.3 35v1.8M165.3 38.6v2.4M167.9 35.9h2.4M243.5 35.9h2.4M247.6 35.9h1.8M248.5 30.9v2.4M248.5 35v1.8M248.5 38.6v2.4M251.2 35.9h2.4"/>
<path d="M160.2 132.2h2.4M164.4 132.2h1.8M165.3 127.2v2.4M165.3 131.3v1.8M165.3 134.9v2.4M167.9 132.2h2.4M243.5 132.2h2.4M247.6 132.2h1.8M248.5 127.2v2.4M248.5 131.3v1.8M248.5 134.9v2.4M251.2 132.2h2.4"/>
<path d="M98.3 173.3v12.3M312.5 172.2v9.5M317.8 179.2v6.7M349.3 179.2v6.7M56.6 193.2h6.7M65.1 193.2h1.8M66 183.8v6.7M66 192.3v1.7M66 195.8v6.7M68.7 193.2h6.7M79.1 193.2h6.7M87.6 193.2h1.8"/>
<path d="M88.5 183.8v6.7M88.5 192.3v1.7M88.5 195.8v6.7M91.2 193.2h6.7M98.3 187.4v1.8M98.3 191v10.7M101.6 193.2h6.7M110.1 193.2h1.8M111 183.8v6.7M111 192.3v1.7M111 195.8v6.7M113.7 193.2h6.7"/>
<path d="M124.3 193.1h5.5M131.6 193.1h1.8M132.5 184.9v5.6M132.5 192.2v1.8M132.5 195.8v5.6M135.2 193.1h5.6M272.5 191.4h8.3M282.6 191.4h1.8M283.5 184.6v4.1M283.5 190.5v1.7M283.5 194v3.6M286.1 191.4h8.2"/>
<path d="M302.6 199.9h1.8M303.5 199v1.8M308.4 188.6h6.7M312.5 183.5v1.8M312.5 187.1v10.7M312.5 199.6v1.8M316.9 188.6h1.8M317.8 187.7v1.8M317.8 191.3v6.7M320.4 188.6h6.7M326.3 198.4h4.5M332.6 198.4h1.8"/>
<path d="M333.5 191.2v4.5M333.5 197.5v1.8M336.2 198.4h4.6M339.9 188.6h6.7M348.4 188.6h1.8M349.3 187.7v1.8M349.3 191.3v6.7M351.9 188.6h6.7M50.1 211.7v9.5M53.5 207.1h4.3M59.6 207.1h1.8M60.5 200.2v4.3"/>
<path d="M60.5 206.3v1.7M60.5 209.8v4.4M63.2 207.1h4.3M98.3 203.5v1.8M98.3 207.1v12.3M129 207.1h4.3M135.1 207.1h1.8M136 200.2v4.3M136 206.3v1.7M136 209.8v4.4M138.7 207.1h4.3M146.4 211.7v9.5"/>
<path d="M312.5 203.1v9.6M333.5 201.1v4.6"/>
</g>
<!-- layer: Dimensions -->
<g fill="none" stroke="#000" stroke-width=".28">
<path d="M152.6 30.9h22.3M154.7 34.4v99.3M165.3 23.7v10.1M168.8 25.8h76.2M248.5 23.7v10.1M250.6 35.9h17.9M266.4 39.4v89.3M152.6 137.2h22.3M161.5 133.8v25.4M170.3 135.3v10.4M172.5 137.9v14.6M241.3 137.9v14.6"/>
<path d="M241.3 127.6l3 1.9M247.2 131.4l2.7 1.7M250.6 132.2h17.9M252.3 134.9v24.3M252.8 134.9l13.9 8.9M154.5 143.6h3.5M161.5 143.6h8.8M165 157.1h83.8M173.8 143.6h15M176 150.4h61.8M283.5 157.6v24.9M287 159.7h22"/>
<path d="M312.5 157.6v18.2M316 159.6h29.8M349.3 157.6v19.5M33 176.7h14M41.3 171.8v34.1M44.8 173.9h99.3M66 164v27.1M69.5 166.1h25.3M69.9 172.9h15.1M88.5 170.8v20.3M88.5 172.9h9.8M98.3 164v7.2"/>
<path d="M98.3 177v.7M101.7 172.9h3.6M101.7 175.6h5.8M101.7 166.1h27.3M111 173.5v17.6M111 175.6h15.5M132.5 164v27M147.6 171.8v35.2M296.5 167.8h3.5M303.5 165.7v32.1M303.5 167.8h9M305.5 170.8h3.5"/>
<path d="M312.5 170.8h5.3M316 167.8h3.5M317.8 168.7v17.8M321.3 170.8h15.1M35.1 180.2v34M42.5 180.2v31.5M134.6 193.1h31.3M163.8 196.6v17.6M252.5 191.4h28.8M254.7 194.9v14.8M294.2 199.9h7.2M335.6 198.4h12.4"/>
<path d="M351.4 188.6h31.3M372.4 192.1v15.1M380.6 192.1v17.6M33 217.7h14.5M37.3 215.2h10.2M39.4 208.2v3.5M39.4 215.2v2.5M60.5 209.2v14.1M136 209.2v14.1M138.1 207.1h19.3M145 217.7h20.9M146.4 213.8v25.2"/>
<path d="M155.3 210.7v3.5M155.3 217.7v21.8M252.5 213.2h13.3M253.8 217.3h3.5M260.8 215.3v21.1M260.8 217.3h7.1M267.9 215.3v4.1M271.4 217.3h14.4M294.2 210.5h1.2M296.2 203.4v3.6M296.2 210.5v21.8M312.5 214.8v5.5"/>
<path d="M316 218.2h14M333.5 200.5v19.8M344.5 210.5h3.5M345.9 201.9v5.1M345.9 210.5v21.8M362.2 210.7h12.3M364.2 215.3v21.1M366.3 213.2h16.4M39.4 221.2v8.6M50.1 223.3v15.7M53.6 236.9h89.3M64 221.2h30.8"/>
<path d="M98.3 221.5v8.8M101.7 221.2h30.8M101.7 228.2h41.2M264.3 234.3h96.4"/>
</g>
<g fill="#000" stroke="#000" stroke-width=".28">
<path d="M154.7 30.9l.6 3.5h-1.2zM165.3 25.8l3.5-.6v1.2zM245 25.2l3.5 .6-3.5 .6zM266.4 35.9l.5 3.5h-1.1zM154.1 133.7h1.2l-.6 3.5zM244.6 129l2.6 2.4-3.2-1.4zM249.9 133.1l3.2 1.4-.6 1zM265.8 128.7h1.1l-.5 3.5zM158 143.1l3.5 .5-3.5 .6zM161.5 157.1l3.5-.6v1.2zM170.3 143.6l3.5-.5v1.1zM172.5 150.4l3.5-.6v1.2z"/>
<path d="M237.8 149.8l3.5 .6-3.5 .6zM248.8 156.5l3.5 .6-3.5 .6zM283.5 159.7l3.5-.6v1.2zM309 159.1l3.5 .6-3.5 .6zM312.5 159.6l3.5-.5v1.1zM345.8 159.1l3.5 .5-3.5 .6zM41.3 173.9l3.5-.6v1.2zM66 166.1l3.5-.6v1.2zM85 172.3l3.5 .6-3.5 .5zM94.8 165.5l3.5 .6-3.5 .6zM98.3 172.9l3.4-.6v1.1zM98.3 175.6l3.4-.6v1.1z"/>
<path d="M98.3 166.1l3.4-.6v1.2zM107.5 175l3.5 .6-3.5 .5zM129 165.5l3.5 .6-3.5 .6zM144.1 173.3l3.5 .6-3.5 .6zM300 167.2l3.5 .6-3.5 .6zM309 170.2l3.5 .6-3.5 .6zM312.5 167.8l3.5-.6v1.2zM317.8 170.8l3.5-.6v1.2zM35.1 176.7l.5 3.5h-1.1zM42.5 176.7l.6 3.5h-1.1zM163.8 193.1l.6 3.5h-1.1zM254.7 191.4l.5 3.5h-1.1z"/>
<path d="M372.4 188.6l.6 3.5h-1.2zM380.6 188.6l.6 3.5h-1.2zM34.5 214.2h1.1l-.5 3.5zM38.8 211.7h1.1l-.5 3.5zM42 211.7h1.1l-.6 3.5zM155.3 207.1l.6 3.6h-1.2zM154.7 214.2h1.2l-.6 3.5zM163.3 214.2h1.1l-.6 3.5zM254.1 209.7h1.1l-.5 3.5zM257.3 216.8l3.5 .5-3.5 .6zM267.9 217.3l3.5-.5v1.1zM296.2 199.9l.6 3.5h-1.1z"/>
<path d="M295.7 207h1.1l-.6 3.5zM312.5 218.2l3.5-.6v1.2zM330 217.6l3.5 .6-3.5 .6zM345.9 198.4l.6 3.5h-1.1zM345.4 207h1.1l-.6 3.5zM371.8 207.2h1.2l-.6 3.5zM380 209.7h1.2l-.6 3.5zM39.4 217.7l.5 3.5h-1.1zM50.1 236.9l3.5-.6v1.2zM60.5 221.2l3.5-.6v1.2zM94.8 220.6l3.5 .6-3.5 .6zM98.3 221.2l3.4-.6v1.2z"/>
<path d="M98.3 228.2l3.4-.6v1.1zM132.5 220.6l3.5 .6-3.5 .6zM142.9 236.3l3.5 .6-3.5 .6zM142.9 227.6l3.5 .6-3.5 .5zM260.8 234.3l3.5-.5v1.1zM360.7 233.8l3.5 .5-3.5 .6z"/>
</g>
<!-- layer: Sketch5 -->
<path d="M41.3 208v1M147.6 209.1v1" fill="none" stroke="#000" stroke-width=".28"/>
<!-- layer: Annotations -->
<path d="M334.9 195.1l1 .7-2.4 2.6z" fill="#000" stroke="#000" stroke-width=".28"/>
<g font-size="4.9">
<text x="197.4" y="24.3">380.0</text>
<text x="153.3" y="92.6" transform="rotate(-90 153.3 92.6)">212.6</text>
<text x="264.9" y="93.8" transform="rotate(-90 264.9 93.8)">192.6</text>
<text x="257.6" y="136.2" transform="rotate(33 257.6 136.2)">Ø6.2</text>
<text x="178.1" y="142.2">17.5</text>
<text x="203.2" y="148.9">351</text>
<text x="202.8" y="155.6">395</text>
<text x="293.6" y="158.2">58.1</text>
<text x="326.1" y="158.2">73.5</text>
<text x="77.4" y="164.6">64.5</text>
<text x="110.6" y="164.6">68.5</text>
<text x="305.1" y="166.3">18</text>
<text x="70.8" y="171.4">19.5</text>
<text x="88.3" y="172.4">212.6</text>
<text x="325.6" y="169.3">10.5</text>
<text x="115.7" y="174.1">25.5</text>
<text x="33.6" y="205.2" transform="rotate(-90 33.6 205.2)">81.9</text>
<text x="41.1" y="204.2" transform="rotate(-90 41.1 204.2)">76.9</text>
<text x="253.2" y="209.3" transform="rotate(-90 253.2 209.3)">43.6</text>
<text x="371" y="207.5" transform="rotate(-90 371 207.5)">44.1</text>
<text x="379.2" y="208.7" transform="rotate(-90 379.2 208.7)">49.1</text>
<text x="162.4" y="213.3" transform="rotate(-90 162.4 213.3)">49.1</text>
<text x="275.8" y="215.9">14.1</text>
<text x="74.6" y="219.7">75.5</text>
<text x="112.4" y="219.8">75.5</text>
<text x="320.4" y="216.8">42</text>
<text x="114.4" y="226.7">96.3</text>
<text x="37.9" y="228.6" transform="rotate(-90 37.9 228.6)">5</text>
<text x="294.8" y="231.1" transform="rotate(-90 294.8 231.1)">21.3</text>
<text x="303" y="232.9">206.7</text>
<text x="344.5" y="231.1" transform="rotate(-90 344.5 231.1)">24.2</text>
<text x="88.6" y="235.5">192.6</text>
<text x="153.9" y="238.2" transform="rotate(-90 153.9 238.2)">21.1</text>
<text x="357.8" y="265.1">-</text>
<text x="366.5" y="285.3">-</text>
<text x="394.5" y="285.4">0</text>
</g>
<g font-size="3.5">
<text x="32.8" y="8.8">1</text>
<text x="82.8" y="8.8">2</text>
<text x="132.8" y="8.8">3</text>
<text x="182.8" y="8.8">4</text>
<text x="232.8" y="8.8">5</text>
<text x="282.8" y="8.8">6</text>
<text x="332.8" y="8.8">7</text>
<text x="382.8" y="8.8">8</text>
<text x="209.6" y="24.3">±0.2</text>
<text x="10.1" y="30.2">A</text>
<text x="405.1" y="30.2">A</text>
<text x="10.1" y="78">B</text>
<text x="153.3" y="80.4" transform="rotate(-90 153.3 80.4)">±.2</text>
<text x="264.9" y="81.5" transform="rotate(-90 264.9 81.5)">±0.2</text>
<text x="405.1" y="78">B</text>
<text x="10" y="125.9">C</text>
<text x="405" y="125.9">C</text>
<text x="10" y="173.7">D</text>
<text x="405" y="173.7">D</text>
<text x="33.6" y="195.6" transform="rotate(-90 33.6 195.6)">±0.1</text>
<text x="41.1" y="194.6" transform="rotate(-90 41.1 194.6)">±0.3</text>
<text x="371" y="198" transform="rotate(-90 371 198)">±0.1</text>
<text x="162.4" y="203.8" transform="rotate(-90 162.4 203.8)">±0.1</text>
<text x="253.2" y="199.8" transform="rotate(-90 253.2 199.8)">±0.1</text>
<text x="379.2" y="199.2" transform="rotate(-90 379.2 199.2)">±0.1</text>
<text x="10.1" y="221.6">E</text>
<text x="294.8" y="221.5" transform="rotate(-90 294.8 221.5)">±0.1</text>
<text x="344.5" y="221.5" transform="rotate(-90 344.5 221.5)">±0.1</text>
<text x="405.1" y="221.6">E</text>
<text x="123.9" y="226.7">±0.1</text>
<text x="153.9" y="228.7" transform="rotate(-90 153.9 228.7)">±0.1</text>
<text x="315.3" y="232.9">±0.2</text>
<text x="100.8" y="235.5">±0.2</text>
<text x="10.2" y="269.4">F</text>
<text x="230.4" y="267.1">Gulyás Martin</text>
<text x="405.2" y="269.4">F</text>
<text x="300.4" y="272">Inverter új fejlesztés</text>
<text x="356.1" y="274.6">1:2</text>
<text x="229.7" y="283.1">2022. 10. 13.</text>
<text x="274.4" y="283.3">A3</text>
<text x="32.8" y="290.8">1</text>
<text x="82.8" y="290.8">2</text>
<text x="132.8" y="290.8">3</text>
<text x="182.8" y="290.8">4</text>
<text x="232.8" y="290.8">5</text>
<text x="282.8" y="290.8">6</text>
<text x="332.8" y="290.8">7</text>
<text x="382.8" y="290.8">8</text>
</g>
<g font-size="2.8">
<text x="354.5" y="169.6">Grounding point</text>
<text x="387.3" y="280">Rev.:</text>
</g>
<g font-size="2.5">
<text x="230.2" y="260.7">Rajzolta:</text>
<text x="284.8" y="260.9">Megnevezés:</text>
<text x="349.7" y="259.6">Anyagminőség:</text>
<text x="369.1" y="260.9">Cég:</text>
<text x="230.2" y="275.7">Dátum:</text>
<text x="271.2" y="275.7">Lapméret:</text>
<text x="349.5" y="270.2">Méretarány:</text>
<text x="349.9" y="279.8">Rajzszám:</text>
</g>
</svg>
